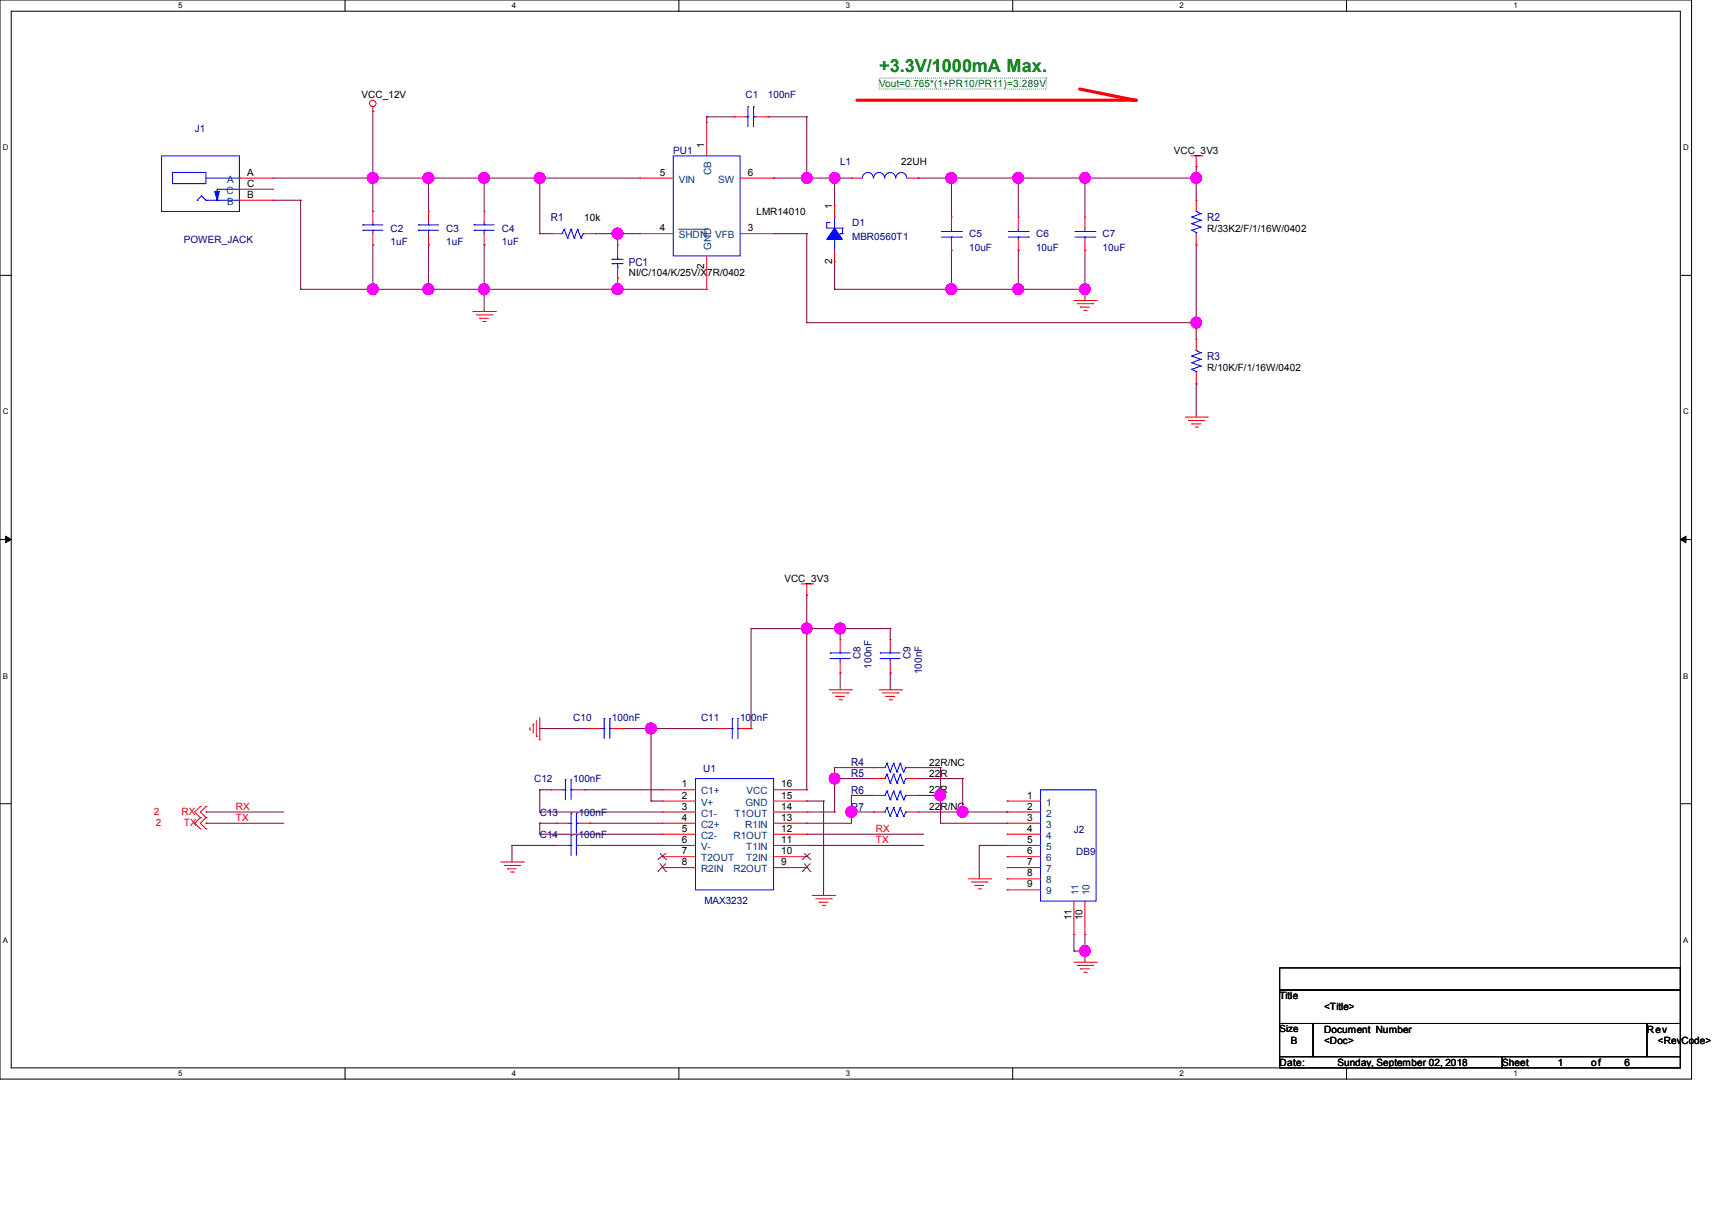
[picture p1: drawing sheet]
<svg xmlns="http://www.w3.org/2000/svg" width="297mm" height="210mm" viewBox="0 0 297 210" stroke-linecap="round" stroke-linejoin="round" font-family="sans-serif">
<path d="M0 0h293.5v187.3h-293.5zM1.9 1.9h289.6v183.4h-289.6z" fill="none" stroke="#000" stroke-width=".17"/>
<g fill="#fff">
<path d="M30.9 .2h.8v1.5h-.8z"/>
<path d="M30.9 185.5h.8v1.6h-.8z"/>
</g>
<path d="M59.9 0v1.9M59.9 185.3v2" fill="none" stroke="#000" stroke-width=".17"/>
<g fill="#fff">
<path d="M88.8 .2h.8v1.5h-.8z"/>
<path d="M88.8 185.5h.8v1.6h-.8z"/>
</g>
<path d="M117.8 0v1.9M117.8 185.3v2" fill="none" stroke="#000" stroke-width=".17"/>
<g fill="#fff">
<path d="M146.7 .2h.8v1.5h-.8z"/>
<path d="M146.7 185.5h.8v1.6h-.8z"/>
</g>
<path d="M175.7 0v1.9M175.7 185.3v2" fill="none" stroke="#000" stroke-width=".17"/>
<g fill="#fff">
<path d="M204.6 .2h.8v1.5h-.8z"/>
<path d="M204.6 185.5h.8v1.6h-.8z"/>
</g>
<path d="M233.6 0v1.9M233.6 185.3v2" fill="none" stroke="#000" stroke-width=".17"/>
<g fill="#fff">
<path d="M262.6 .2h.7v1.5h-.7z"/>
<path d="M262.6 185.5h.7v1.6h-.7z"/>
<path d="M.5 24.8h1v1.6h-1z"/>
<path d="M292 24.8h1v1.6h-1z"/>
<path d="M.5 70.7h1v1.5h-1z"/>
<path d="M292 70.7h1v1.5h-1z"/>
</g>
<path d="M0 47.8h1.9M291.5 47.8h2" fill="none" stroke="#000" stroke-width=".17"/>
<g fill="#fff">
<path d="M.5 116.5h.9v1.6h-.9z"/>
<path d="M292 116.5h.9v1.6h-.9z"/>
</g>
<path d="M0 93.6h1.9M291.5 93.6h2" fill="none" stroke="#000" stroke-width=".17"/>
<path d="M1 93l.9 .6-.9 .6zM291.5 93.6l1-.6v1.2z" fill="#000" stroke="#000" stroke-width=".17"/>
<g fill="#fff">
<path d="M.5 162.4h.9v1.5h-.9z"/>
<path d="M292 162.4h.9v1.5h-.9z"/>
</g>
<path d="M0 139.5h1.9M291.5 139.5h2" fill="none" stroke="#000" stroke-width=".17"/>
<path d="M152.5 13.5h29v2h-29z" fill="none" stroke="#008000" stroke-width=".17" stroke-dasharray="0 .3"/>
<path d="M187.3 15.5l9.6 1.9" fill="none" stroke="#f00" stroke-width=".55"/>
<circle cx="196.9" cy="17.4" r=".28" fill="#f00"/>
<path d="M148.7 17.4h48.2" fill="none" stroke="#f00" stroke-width=".55"/>
<circle cx="196.9" cy="17.4" r=".28" fill="#f00"/>
<g fill="none" stroke="#800040" stroke-width=".17">
<path d="M64.7 19.3h.1M64.7 19.3v17.4M47.3 30.9h63.7M47.3 34.8h4.9M52.2 34.8h.1M52.2 34.8v15.4M64.7 30.9h.1M74.3 30.9h.1M74.3 30.9v5.8M84 30.9h.1M84 30.9v5.8M93.6 30.9h.1"/>
<path d="M93.6 30.9v9.7M122.6 20.3h.1M122.6 20.3h4.8M122.6 20.3v1M133.2 20.3h.1M133.2 20.3h6.8M134.2 30.9h.1M134.2 30.9h13.5M140 30.9h.1M140 20.3h.1M140 20.3v10.6M144.8 30.9h.1"/>
<path d="M144.8 30.9v4.8M159.3 30.9h.1M159.3 30.9h48.2M165.1 30.9h.1M165.1 30.9v6.8M176.7 30.9h.1M176.7 30.9v6.8M188.2 30.9h.1M188.2 30.9v6.8M207.5 29h.1M207.5 30.9h.1M207.5 29v5.8"/>
<path d="M52.2 50.2h.1M52.2 50.2h70.4M64.7 42.5h.1M64.7 50.2h.1M64.7 42.5v7.7M74.3 50.2h.1M74.3 42.5h.1M74.3 42.5v7.7M84 42.5h.1M84 50.2h.1M84 42.5v11.6M93.6 40.6h.1"/>
<path d="M93.6 40.6h2M103.3 40.6h.1M103.3 40.6h7.7M107.1 48.3h.1M107.1 40.6h.1M107.1 50.2h.1M107.1 40.6v1.9M107.1 48.3v1.9M134.2 40.6h.1M134.2 40.6h5.8M140 56h.1M140 40.6h.1"/>
<path d="M140 56h67.5M140 40.6v15.4M144.8 45.4h.1M144.8 50.2h.1M144.8 50.2h43.4M144.8 45.4v4.8M165.1 50.2h.1M165.1 43.4h.1M165.1 43.4v6.8M176.7 43.4h.1M176.7 50.2h.1M176.7 43.4v6.8"/>
<path d="M188.2 50.2h.1M188.2 43.4h.1M188.2 43.4v8.8M207.5 42.5h.1M207.5 56h.1M207.5 42.5v16.4M207.5 66.6h.1M207.5 66.6v5.8M130.3 109.1h.1M130.3 109.1h24.1M130.3 109.1v17.3M140 103.3h.1"/>
<path d="M140 109.1h.1M140 103.3v33.8M145.8 109.1h.1M145.8 116.8h.1M145.8 109.1v1.9M145.8 116.8v2.9M154.4 109.1h.1M154.4 116.8h.1M154.4 109.1v1.9M154.4 116.8v2.9M93.6 137.1h.1M93.6 126.4h.1"/>
<path d="M93.6 137.1v3.8M93.6 137.1h2M93.6 126.4h8.7M101.3 137.1h.1M101.3 137.1h13.6M108.1 126.4h.1M108.1 126.4h16.4M112.9 126.4h.1M112.9 139h.1M112.9 126.4v12.6M112.9 139h2M130.3 126.4h.1"/>
<path d="M140 137.1h.1M140 139h.1M140 139h2.9M142.9 139h.1M142.9 139v16.4M144.8 135.1h.1M144.8 135.1h6.8M147.7 138h.1M147.7 138v4.9h-7.7M147.7 138h3.9M151.6 133.2h.1M151.6 133.2h-6.8v7.7"/>
<path d="M159.3 138h.1M159.3 133.2h3.9M159.3 135.1h7.7M159.3 138h3.9M163.2 138h.1M163.2 133.2h.1M163.2 133.2v9.7h11.5M167 135.1h.1M167 135.1v5.8M35.7 140.9h.1M35.7 142.9h.1M35.7 140.9h13.5"/>
<path d="M35.7 142.9h13.5M88.8 146.7h.1M88.8 146.7h7.7M88.8 146.7v2.9M93.6 140.9h.1M93.6 144.8h.1M93.6 142.9h.1M93.6 142.9v1.9M93.6 140.9h21.3M93.6 142.9h2.9M93.6 144.8h21.3M102.3 142.9h.1"/>
<path d="M102.3 146.7h.1M102.3 142.9h12.6M102.3 146.7h12.6M140 140.9h.1M140 142.9h.1M140 146.7h.1M140 144.8h.1M140 140.9h4.8M140 144.8h20.2M140 146.7h20.2M144.8 140.9h.1M147.7 140.9h.1"/>
<path d="M147.7 140.9h3.9M159.3 140.9h15.4M167 140.9h.1M169.9 146.7h.1M169.9 146.7h4.8M169.9 146.7v5.8M174.7 140.9h.1M174.7 142.9h.1M186.3 162.2h.1M186.3 165.1h.1M186.3 162.2v2.9M186.3 165.1h1.9"/>
<path d="M188.2 165.1h.1M188.2 162.2h.1M188.2 162.2v4.8"/>
</g>
<g fill="#f0f" stroke="#f0f" stroke-width=".17">
<circle cx="84" cy="30.9" r=".95"/>
<circle cx="74.3" cy="30.9" r=".95"/>
<circle cx="84" cy="50.2" r=".95"/>
<circle cx="74.3" cy="50.2" r=".95"/>
<circle cx="64.7" cy="50.2" r=".95"/>
<circle cx="107.1" cy="50.2" r=".95"/>
<circle cx="64.7" cy="30.9" r=".95"/>
<circle cx="165" cy="30.9" r=".95"/>
<circle cx="207.5" cy="56" r=".94"/>
<circle cx="107.1" cy="40.5" r=".95"/>
<circle cx="93.6" cy="30.9" r=".95"/>
<circle cx="139.9" cy="30.9" r=".94"/>
<circle cx="176.6" cy="50.2" r=".95"/>
<circle cx="188.2" cy="50.2" r=".94"/>
<circle cx="188.2" cy="30.9" r=".94"/>
<circle cx="176.6" cy="30.9" r=".95"/>
<circle cx="144.8" cy="30.9" r=".94"/>
<circle cx="165" cy="50.2" r=".95"/>
<circle cx="207.5" cy="30.9" r=".94"/>
<circle cx="139.9" cy="109.1" r=".94"/>
<circle cx="112.9" cy="126.4" r=".95"/>
<circle cx="188.2" cy="165" r=".94"/>
<circle cx="145.7" cy="109.1" r=".95"/>
<circle cx="144.8" cy="135.1" r=".93"/>
<circle cx="147.7" cy="140.9" r=".95"/>
<circle cx="163.1" cy="138" r=".94"/>
<circle cx="167" cy="140.9" r=".95"/>
</g>
<g fill="none" stroke="#f00" stroke-width=".17">
<path d="M64.7 19.3h.1M64.7 18.5v.8M41.5 30.9h5.8M41.5 32.9h5.8M41.5 34.8h5.8M47.3 30.9h.1M47.3 32.9h.1M47.3 34.8h.1M64.7 36.7h.1M64.7 36.7v1.9M74.3 36.7h.1M74.3 36.7v1.9"/>
<path d="M84 36.7h.1M84 36.7v1.9M111 30.9h.1M111 30.9h5.8M122.6 21.3h.1M122.6 21.3v5.8M127.4 20.3h.1M127.4 20.3h2M128.4 30.9h5.8M131.3 20.3h1.9M133.2 20.3h.1M134.2 30.9h.1"/>
<path d="M144.8 35.7h.1M144.8 35.7v2M147.7 30.9h.1M147.7 30.9h1.9M157.4 30.9h1.9M159.3 30.9h.1M165.1 37.7h.1M165.1 37.7v1.9M176.7 37.7h.1M176.7 37.7v1.9M188.2 37.7h.1M188.2 37.7v1.9"/>
<path d="M206.6 27.1h1.9M207.5 29h.1M207.5 34.8h.1M207.5 27.1v1.9M207.5 34.8v1.9M208.5 27.1h.1M64.7 42.5h.1M64.7 40.6v1.9M74.3 42.5h.1M74.3 40.6v1.9M82 54.1h3.9M82.6 54.7h2.7"/>
<path d="M83.2 55.2h.1M83.2 55.2h1.6M83.8 55.8h.4M84 42.5h.1M84 40.6v1.9M84.2 55.8h.1M85.3 54.7h.1M85.9 54.1h.1M95.6 40.6h.1M95.6 40.6h1.9M101.3 40.6h2M103.3 40.6h.1"/>
<path d="M107.1 42.5h.1M107.1 48.3h.1M107.1 42.5v1.9M107.1 46.4v1.9M111 40.6h.1M111 40.6h5.8M122.6 50.2h.1M122.6 44.4v5.8M128.4 40.6h5.8M134.2 40.6h.1M144.8 45.4h.1M144.8 43.4v2"/>
<path d="M165.1 43.4h.1M165.1 41.5v1.9M176.7 43.4h.1M176.7 41.5v1.9M186.3 52.2h3.9M186.9 52.7h2.7M187.5 53.3h.1M187.5 53.3h1.5M188 53.9h.4M188.2 43.4h.1M188.2 41.5v1.9M188.4 53.9h.1"/>
<path d="M189.6 52.7h.1M190.2 52.2h.1M207.5 42.5h.1M207.5 58.9h.1M207.5 40.6v1.9M207.5 58.9v1.9M205.6 72.4h3.9M206.2 73h2.7M206.8 73.6h.1M206.8 73.6h1.5M207.3 74.1h.4M207.5 66.6h.1"/>
<path d="M207.5 64.7v1.9M207.7 74.1h.1M208.9 73h.1M209.5 72.4h.1M139 101.3h1.9M140 103.3h.1M140 101.3v2M140.9 101.3h.1M143.8 119.7h3.9M145.8 111h.1M145.8 116.8h.1M145.8 111v1.9"/>
<path d="M145.8 114.9v1.9M147.7 119.7h.1M152.5 119.7h3.9M154.4 111h.1M154.4 116.8h.1M154.4 111v1.9M154.4 114.9v1.9M156.4 119.7h.1M34.8 140h.1M34.8 140l-1 .9 1 1M35.7 140h.1M35.7 140l-.9 .9 .9 1"/>
<path d="M91.9 126.7h.1M91.9 126.3v.4M92.5 125.7h.1M92.5 125.7v1.5M93 127.8h.1M93 125.1v2.7M93.6 128.4h.1M93.6 124.5v3.9M95.6 137.1h.1M95.6 137.1h1.9M99.4 137.1h1.9M101.3 137.1h.1"/>
<path d="M102.3 126.4h.1M102.3 126.4h2M106.2 126.4h1.9M108.1 126.4h.1M114.9 137.1h.1M114.9 139h.1M114.9 137.1h5.7M114.9 139h5.7M124.5 126.4h.1M124.5 126.4h1.9M128.4 126.4h1.9M130.3 126.4h.1"/>
<path d="M134.2 137.1h5.8M134.2 139h5.8M140 137.1h.1M140 139h.1M144.4 120.3h2.7M145 120.9h.1M145 120.9h1.5M145.6 121.5h.4M146 121.5h.1M147.1 120.3h.1M151.6 135.1h.1M151.6 133.2h.1"/>
<path d="M151.6 138h.1M151.6 135.1h1.9M151.6 133.2h1.9M151.6 138h1.9M153.1 120.3h2.7M153.7 120.9h.1M153.7 120.9h1.5M154.3 121.5h.3M154.6 121.5h.1M155.8 120.3h.1M157.4 135.1h1.9M157.4 133.2h1.9"/>
<path d="M157.4 138h1.9M159.3 135.1h.1M159.3 133.2h.1M159.3 138h.1M174.7 139h.1M174.7 139h5.8M34.8 141.9h.1M34.8 143.8h.1M34.8 141.9l-1 1 1 .9M35.7 141.9h.1M35.7 143.8h.1M35.7 141.9l-.9 1 .9 .9"/>
<path d="M86.9 149.6h3.9M87.5 150.2h2.7M88.1 150.8h.1M88.1 150.8h1.5M88.6 151.3h.4M89 151.3h.1M90.2 150.2h.1M90.8 149.6h.1M96.5 142.9h.1M96.5 146.7h.1M96.5 142.9h2M96.5 146.7h2"/>
<path d="M100.4 142.9h1.9M100.4 146.7h1.9M102.3 142.9h.1M102.3 146.7h.1M114.9 140.9h.1M114.9 142.9h.1M114.9 144.8h.1M114.9 146.7h.1M114.9 148.7h.1M114.9 150.6h.1M114.9 142.9h5.7M114.9 140.9h5.7"/>
<path d="M114.9 144.8h5.7M114.9 146.7h5.7M114.9 148.7h5.7M114.9 150.6h5.7M134.2 142.9h5.8M134.2 140.9h5.8M134.2 144.8h5.8M134.2 146.7h5.8M134.2 148.7h5.8M134.2 150.6h5.8M140 140.9h.1M140 142.9h.1"/>
<path d="M140 144.8h.1M140 146.7h.1M140 148.7h.1M140 150.6h.1M140.9 155.4h3.9M141.5 156h2.7M142.1 156.6h.1M142.1 156.6h1.5M142.7 157.1h.3M143 157.1h.1M144.2 156h.1M144.8 155.4h.1"/>
<path d="M151.6 140.9h.1M151.6 140.9h1.9M157.4 140.9h1.9M159.3 140.9h.1M168 152.5h3.8M168.5 153.1h2.7M169.1 153.7h.1M169.1 153.7h1.5M169.7 154.3h.4M170.1 154.3h.1M171.2 153.1h.1M171.8 152.5h.1"/>
<path d="M174.7 140.9h.1M174.7 142.9h.1M174.7 144.8h.1M174.7 146.7h.1M174.7 148.7h.1M174.7 150.6h.1M174.7 152.5h.1M174.7 154.4h.1M174.7 152.5h5.8M174.7 142.9h5.8M174.7 140.9h5.8M174.7 144.8h5.8"/>
<path d="M174.7 146.7h5.8M174.7 148.7h5.8M174.7 150.6h5.8M174.7 154.4h5.8M186.3 156.4v5.8M188.2 156.4v5.8M186.3 162.2h.1M186.3 167h3.9M186.9 167.6h2.7M187.5 168.1h.1M187.5 168.1h1.5M188 168.7h.4"/>
<path d="M188.2 162.2h.1M188.4 168.7h.1M189.6 167.6h.1M190.2 167h.1"/>
<circle cx="64.7" cy="17.9" r=".56"/>
</g>
<path d="M222 168h69.5v3.8h-69.5zM222 171.8h69.5v5.8h-69.5zM222 177.6h5.8v5.8h-5.8zM227.8 177.6h57.9v5.8h-57.9zM285.7 177.6h5.8v5.8h-5.8zM222 183.4h38.6v1.9h-38.6zM260.6 183.4h30.9v1.9h-30.9z" fill="none" stroke="#000" stroke-width=".17"/>
<g fill="none" stroke="#00f" stroke-width=".17">
<path d="M129.8 18.5h.1M129.8 18.5v3.5M130.7 18.5h.1M130.7 18.5v3.5M28 27.1h13.5v9.6h-13.5zM29.9 29.9h5.8v2h-5.8zM34.2 34.8h.1M34.2 34.8l.8-.8 .7 .8M35.7 34.8h.1M35.7 34.8h5.8M35.7 30.9h5.8M37.7 34.8h.1"/>
<path d="M41.5 34.8h.1M41.5 32.9h.1M41.5 30.9h.1M41.5 32.9h-3.8v1.9M62.9 40h.1M62.9 39h.1M62.9 40h3.5M62.9 39h3.5M64.7 39h.1M64.7 40h.1M64.7 38.6v.4M64.7 40v.6"/>
<path d="M72.6 40h.1M72.6 39h.1M72.6 40h3.5M72.6 39h3.5M74.3 39h.1M74.3 40h.1M74.3 38.6v.4M74.3 40v.6M82.3 40h.1M82.3 39h.1M82.3 40h3.4M82.3 39h3.4"/>
<path d="M84 39h.1M84 40h.1M84 38.6v.4M84 40v.6M97.9 39.8h.1M97.9 39.8l.6 1.5M97.9 39.8l-.4 .8M99.1 39.8h.1M99.1 39.8l.5 1.5M99.1 39.8l-.6 1.5M100.2 39.8h.1M100.2 39.8l.6 1.5"/>
<path d="M100.2 39.8l-.6 1.5M116.8 27.1h11.6v17.3h-11.6zM129.4 20.3h.4M129.8 20.3h.1M130.7 20.3h.1M130.7 20.3h.6M143.4 38.6h.1M143.4 38.6v1h2.7M143.4 38.6h.4M143.8 38.6h.1M144.8 37.7h.1M144.8 37.7v1.9"/>
<path d="M146.1 39.6h.1M146.1 39.6v1M149.6 30.9a.95 .95 0 0 1 1-1 .95 .95 0 0 1 .9 1M151.6 30.9a.95 .95 0 0 1 .9-1 .95 .95 0 0 1 1 1M153.5 30.9a.93 .93 0 0 1 .9-1 .93 .93 0 0 1 1 1M155.4 30.9a.95 .95 0 0 1 1-1 .95 .95 0 0 1 .9 1M165.1 39.6v.6M176.7 39.6v.6M188.2 39.6v.6M206.8 40h.1M206.8 38.8h.1M206.8 37.7h.1"/>
<path d="M206.8 40l.7 .3M206.8 38.8l1.5 .6M206.8 37.7l1.5 .5M207.5 36.7h.1M207.5 36.7l.8 .4M208.3 39.4h.1M208.3 38.2h.1M208.3 37.1h.1M208.3 39.4l-1.5 .6M208.3 38.2l-1.5 .6M208.3 37.1l-1.5 .6M97.5 40.6h.1"/>
<path d="M98.5 41.3h.1M99.6 41.3h.1M100.8 41.3h.1M101.2 40.6h.1M101.2 40.6l-.4 .7M106.2 45h.1M106.2 45.8h.1M106.2 45h1.9M106.2 45.8h1.9M107.1 46.4h.1M107.1 45h.1M107.1 44.4v.6"/>
<path d="M107.1 45.8v.6M144.8 41.5h.1M144.8 41.5v1.9M145.8 40.6h.1M145.8 40.6h.3M146.1 40.6h.1M163.3 40.2h3.5M163.3 41.1h3.5M165.1 41.1h.1M165.1 40.2h.1M165.1 41.1v.4M166.8 40.2h.1"/>
<path d="M166.8 41.1h.1M174.9 40.2h3.5M174.9 41.1h3.5M176.7 41.1h.1M176.7 40.2h.1M176.7 41.1v.4M178.4 40.2h.1M178.4 41.1h.1M186.5 40.2h3.4M186.5 41.1h3.4M188.2 41.1h.1M188.2 40.2h.1"/>
<path d="M188.2 41.1v.4M189.9 40.2h.1M189.9 41.1h.1M207.5 40.3h.1M207.5 40.3v.3M206.8 64.1h.1M206.8 62.9h.1M206.8 61.8h.1M206.8 64.1l.7 .4M206.8 62.9l1.5 .6M206.8 61.8l1.5 .6M207.5 60.8h.1"/>
<path d="M207.5 64.5h.1M207.5 64.5v.2M207.5 60.8l.8 .4M208.3 63.5h.1M208.3 62.4h.1M208.3 61.2h.1M208.3 63.5l-1.5 .6M208.3 62.4l-1.5 .5M208.3 61.2l-1.5 .6M144 114.3h.1M144 113.3h.1M144 114.3h3.5"/>
<path d="M144 113.3h3.5M145.8 113.3h.1M145.8 114.3h.1M145.8 112.9v.4M145.8 114.3v.6M152.7 114.3h.1M152.7 113.3h.1M152.7 114.3h3.5M152.7 113.3h3.5M154.4 113.3h.1M154.4 114.3h.1M154.4 112.9v.4"/>
<path d="M154.4 114.3v.6M97.5 137.1h.6M98.1 135.3h.1M98.1 137.1h.1M98.1 135.3v3.5M99.1 137.1h.1M99.1 135.3h.1M99.1 135.3v3.5M99.1 137.1h.3M104.3 126.4h.5M104.8 124.7h.1M104.8 126.4h.1"/>
<path d="M104.8 124.7v3.5M105.8 126.4h.1M105.8 124.7h.1M105.8 126.4h.4M105.8 124.7v3.5M120.6 135.1h13.6v19.3h-13.6zM126.4 126.4h.6M127 124.7h.1M127 126.4h.1M127 124.7v3.5M128 126.4h.1M128 124.7h.1"/>
<path d="M128 126.4h.4M128 124.7v3.5M153.5 135.1h.1M153.5 133.2h.1M153.5 138h.1M153.9 134.4h.1M153.9 132.5h.1M153.9 137.3h.1M153.9 134.4l.5 1.5M153.9 134.4l-.4 .7M153.9 132.5l.5 1.5M153.9 132.5l-.4 .7"/>
<path d="M153.9 137.3l.5 1.5M153.9 137.3l-.4 .7M154.4 135.9h.1M154.4 134h.1M154.4 138.8h.1M155 134.4h.1M155 132.5h.1M155 137.3h.1M155 134.4l.6 1.5M155 134.4l-.6 1.5M155 132.5l.6 1.5M155 132.5l-.6 1.5"/>
<path d="M155 137.3l.6 1.5M155 137.3l-.6 1.5M155.6 135.9h.1M155.6 134h.1M155.6 138.8h.1M156.2 134.4h.1M156.2 132.5h.1M156.2 137.3h.1M156.2 134.4l.6 1.5M156.2 134.4l-.6 1.5M156.2 132.5l.6 1.5M156.2 132.5l-.6 1.5"/>
<path d="M156.2 137.3l.6 1.5M156.2 137.3l-.6 1.5M156.8 135.9h.1M156.8 134h.1M156.8 138.8h.1M157.1 135.1h.1M157.1 133.2h.1M157.1 138h.1M157.1 135.1l-.3 .8M157.1 135.1h.3M157.1 133.2l-.3 .8M157.1 133.2h.3"/>
<path d="M157.1 138l-.3 .8M157.1 138h.3M180.5 137.1h9.7v19.3h-9.7zM98.5 142.9h.6M98.5 146.7h.6M99.1 141.1h.1M99.1 142.9h.1M99.1 145h.1M99.1 146.7h.1M99.1 141.1v3.5M99.1 145v3.5M100 142.9h.1"/>
<path d="M100 141.1h.1M100 146.7h.1M100 145h.1M100 142.9h.4M100 141.1v3.5M100 145v3.5M100 146.7h.4M153.5 140.9h.1M153.9 140.2h.1M153.9 140.2l.5 1.5M153.9 140.2l-.4 .7M154.4 141.7h.1"/>
<path d="M155 140.2h.1M155 140.2l.6 1.5M155 140.2l-.6 1.5M155.6 141.7h.1M156.2 140.2h.1M156.2 140.2l.6 1.5M156.2 140.2l-.6 1.5M156.8 141.7h.1M157.1 140.9h.1M157.1 140.9l-.3 .8M157.1 140.9h.3"/>
</g>
<g fill="#00f" stroke="#00f" stroke-width=".17">
<path d="M37.3 33.2h.8l-.4 1.6z"/>
<path d="M144.8 39.6l1.3 1.9h-2.7z" fill-rule="evenodd"/>
</g>
<path d="M117.7 39.8h4.9M122.6 39.8h.1" fill="none" stroke="#004080" stroke-width=".17"/>
<g fill="none" stroke="#804000" stroke-width=".17">
<path d="M114.1 149.1h.1M114.1 151.3h.1M114.5 148.1l1 1M114.5 149.9l1 1.4M115.5 149.1h.1M115.5 151.3h.1M115.5 148.1l-1.4 1M115.5 149.9l-1.4 1.4M139.2 149.1h.1M139.2 151.3h.1M139.5 148.1l1.1 1M139.5 149.9l1.1 1.4"/>
<path d="M140.6 149.1h.1M140.6 151.3h.1M140.6 148.1l-1.4 1M140.6 149.9l-1.4 1.4"/>
</g>
<text font-size="3.1" fill="#008000" x="152.5" y="12.6">+3.3V/1000mA Max.</text>
<g font-size="1.9" fill="#000080">
<text x="95.6" y="38.4">R1</text>
<text x="209.4" y="38.4">R2</text>
<text x="109.1" y="46.1">PC1</text>
<text x="209.4" y="62.5">R3</text>
<text x="147.7" y="134.9">R5</text>
<text x="147.7" y="133">R4</text>
<text x="147.7" y="137.8">R6</text>
<text x="147.7" y="140.7">R7</text>
</g>
<g font-size="1.7">
<text x="62.7" y="17.1">VCC_12V</text>
<text x="122.2" y="25.7" transform="rotate(-90 122.2 25.7)">1</text>
<text x="156.4" y="28.7">22UH</text>
<text x="203.6" y="26.7">VCC_3V3</text>
<text x="42.9" y="30.5">A</text>
<text x="42.9" y="32.4">C</text>
<text x="42.9" y="34.3">B</text>
<text x="114.5" y="30.5">5</text>
<text x="129.7" y="30.5">6</text>
<text x="101.3" y="38.3">10k</text>
<text x="114.5" y="40.1">4</text>
<text x="129.7" y="40.1">3</text>
<text x="131.3" y="37.3">LMR14010</text>
<text x="144.3" y="36.3" transform="rotate(-90 144.3 36.3)">1</text>
<text x="209.4" y="40.2">R/33K2/F/1/16W/0402</text>
<text x="109.1" y="48">NI/C/104/K/25V/X7R/0402</text>
<text x="122.2" y="46.7" transform="rotate(-90 122.2 46.7)">2</text>
<text x="144.3" y="45.8" transform="rotate(-90 144.3 45.8)">2</text>
<text x="209.4" y="64.3">R/10K/F/1/16W/0402</text>
<text x="136.1" y="101.1">VCC_3V3</text>
<text x="118.3" y="136.7">1</text>
<text x="135.5" y="136.7">16</text>
<text x="161.2" y="134.8">22R</text>
<text x="161.2" y="132.9">22R/NC</text>
<text x="161.2" y="137.7">22R</text>
<text x="118.3" y="138.6">2</text>
<text x="118.3" y="140.5">3</text>
<text x="118.3" y="142.5">4</text>
<text x="135.5" y="138.6">15</text>
<text x="135.5" y="140.5">14</text>
<text x="135.5" y="142.5">13</text>
<text x="161.2" y="140.6">22R/NC</text>
<text x="178.2" y="138.6">1</text>
<text x="178.2" y="140.5">2</text>
<text x="178.2" y="142.5">3</text>
<text x="118.3" y="144.4">5</text>
<text x="118.3" y="146.3">6</text>
<text x="118.3" y="148.3">7</text>
<text x="135.5" y="144.4">12</text>
<text x="135.5" y="146.3">11</text>
<text x="135.5" y="148.3">10</text>
<text x="178.2" y="144.4">4</text>
<text x="178.2" y="146.3">5</text>
<text x="178.2" y="148.3">6</text>
<text x="118.3" y="150.2">8</text>
<text x="135.5" y="150.2">9</text>
<text x="178.2" y="150.2">7</text>
<text x="178.2" y="152.1">8</text>
<text x="178.2" y="154">9</text>
<text x="185.9" y="159.7" transform="rotate(-90 185.9 159.7)">11</text>
<text x="187.8" y="159.7" transform="rotate(-90 187.8 159.7)">10</text>
<text x="222" y="173.4">Title</text>
<text x="222" y="179.2">Size</text>
<text x="229.7" y="175.3">&lt;Title&gt;</text>
<text x="229.7" y="179.2">Document Number</text>
<text x="285.7" y="179.2">Rev</text>
<text x="222" y="185">Date:</text>
<text x="223.9" y="181.1">B</text>
<text x="229.7" y="181.1">&lt;Doc&gt;</text>
<text x="232.1" y="185">Sunday, September 02, 2018</text>
<text x="260.6" y="185">Sheet</text>
<text x="270.2" y="185">1</text>
<text x="276.1" y="185">of</text>
<text x="281.8" y="185">6</text>
<text x="287.6" y="181.1">&lt;RevCode&gt;</text>
</g>
<g font-size="1.7" fill="#000080">
<text x="129.4" y="17.1">C1</text>
<text x="133.2" y="17.1">100nF</text>
<text x="33.8" y="22.9">J1</text>
<text x="116.8" y="26.7">PU1</text>
<text x="145.7" y="28.7">L1</text>
<text x="67.8" y="40.2">C2</text>
<text x="77.4" y="40.2">C3</text>
<text x="87.1" y="40.2">C4</text>
<text x="147.9" y="39.3">D1</text>
<text x="147.9" y="41.6">MBR0560T1</text>
<text x="168.1" y="41.2">C5</text>
<text x="179.7" y="41.2">C6</text>
<text x="191.3" y="41.2">C7</text>
<text x="31.9" y="42.2">POWER_JACK</text>
<text x="67.8" y="42.5">1uF</text>
<text x="77.4" y="42.5">1uF</text>
<text x="87.1" y="42.5">1uF</text>
<text x="168.1" y="43.5">10uF</text>
<text x="179.7" y="43.5">10uF</text>
<text x="191.3" y="43.5">10uF</text>
<text x="149.3" y="114.3" transform="rotate(-90 149.3 114.3)">C8</text>
<text x="151.2" y="116" transform="rotate(-90 151.2 116)">100nF</text>
<text x="158" y="114.3" transform="rotate(-90 158 114.3)">C9</text>
<text x="159.9" y="117" transform="rotate(-90 159.9 117)">100nF</text>
<text x="99.4" y="125.2">C10</text>
<text x="106.2" y="125.2">100nF</text>
<text x="121.6" y="125.2">C11</text>
<text x="128.4" y="125.2">100nF</text>
<text x="92.7" y="135.8">C12</text>
<text x="99.4" y="135.8">100nF</text>
<text x="122" y="134.1">U1</text>
<text x="93.6" y="141.6">C13</text>
<text x="100.4" y="141.6">100nF</text>
<text x="93.6" y="145.5">C14</text>
<text x="100.4" y="145.5">100nF</text>
<text x="186.3" y="144.5">J2</text>
<text x="186.7" y="148.3">DB9</text>
<text x="122.2" y="156.8">MAX3232</text>
</g>
<text font-size="1.7" fill="#008000" x="152.5" y="15.2">Vout=0.765*(1+PR10/PR11)=3.289V</text>
<g font-size="1.7" fill="#004080">
<text x="39.3" y="33.7">C</text>
<text x="39.4" y="31.7">A</text>
<text x="39.4" y="35.6">B</text>
<text x="117.8" y="31.7">VIN</text>
<text x="123.4" y="30.4" transform="rotate(-90 123.4 30.4)">CB</text>
<text x="124.6" y="31.7">SW</text>
<text x="117.8" y="41.4">SHDN</text>
<text x="124.1" y="41.4">VFB</text>
<text x="123.4" y="43.4" transform="rotate(-90 123.4 43.4)">GND</text>
<text x="121.6" y="137.9">C1+</text>
<text x="129.5" y="137.9">VCC</text>
<text x="121.6" y="139.8">V+</text>
<text x="121.6" y="141.7">C1-</text>
<text x="121.6" y="143.7">C2+</text>
<text x="127.4" y="141.7">T1OUT</text>
<text x="129.3" y="143.7">R1IN</text>
<text x="129.3" y="139.8">GND</text>
<text x="181.5" y="139.8">1</text>
<text x="181.5" y="141.7">2</text>
<text x="181.5" y="143.7">3</text>
<text x="121.6" y="145.6">C2-</text>
<text x="121.6" y="147.5">V-</text>
<text x="121.6" y="149.5">T2OUT</text>
<text x="127.2" y="145.6">R1OUT</text>
<text x="129.4" y="147.5">T1IN</text>
<text x="129.4" y="149.5">T2IN</text>
<text x="181.5" y="145.6">4</text>
<text x="181.5" y="147.5">5</text>
<text x="181.5" y="149.5">6</text>
<text x="121.6" y="151.4">R2IN</text>
<text x="127.2" y="151.4">R2OUT</text>
<text x="181.5" y="151.4">7</text>
<text x="181.5" y="153.3">8</text>
<text x="181.5" y="155.2">9</text>
<text x="187.1" y="155.4" transform="rotate(-90 187.1 155.4)">11</text>
<text x="189" y="155.4" transform="rotate(-90 189 155.4)">10</text>
</g>
<g font-size="1.7" fill="#f00">
<text x="26.7" y="141.4">2</text>
<text x="27" y="143.3">2</text>
<text x="31.5" y="141.4">RX</text>
<text x="31.9" y="143.3">TX</text>
<text x="40.9" y="140.5">RX</text>
<text x="40.9" y="142.5">TX</text>
<text x="151.9" y="146.3">TX</text>
<text x="151.9" y="144.4">RX</text>
</g>
<g font-size="1.4">
<text x="30.9" y="1.4">5</text>
<text x="88.8" y="1.4">4</text>
<text x="146.7" y="1.4">3</text>
<text x="204.6" y="1.4">2</text>
<text x="262.6" y="1.4">1</text>
<text x=".5" y="26.1">D</text>
<text x="292" y="26.1">D</text>
<text x=".5" y="71.9">C</text>
<text x="292" y="71.9">C</text>
<text x=".5" y="117.8">B</text>
<text x="292" y="117.8">B</text>
<text x=".5" y="163.6">A</text>
<text x="292" y="163.6">A</text>
<text x="30.9" y="186.8">5</text>
<text x="88.8" y="186.8">4</text>
<text x="146.7" y="186.8">3</text>
<text x="204.6" y="186.8">2</text>
<text x="262.6" y="186.8">1</text>
</g>
</svg>
